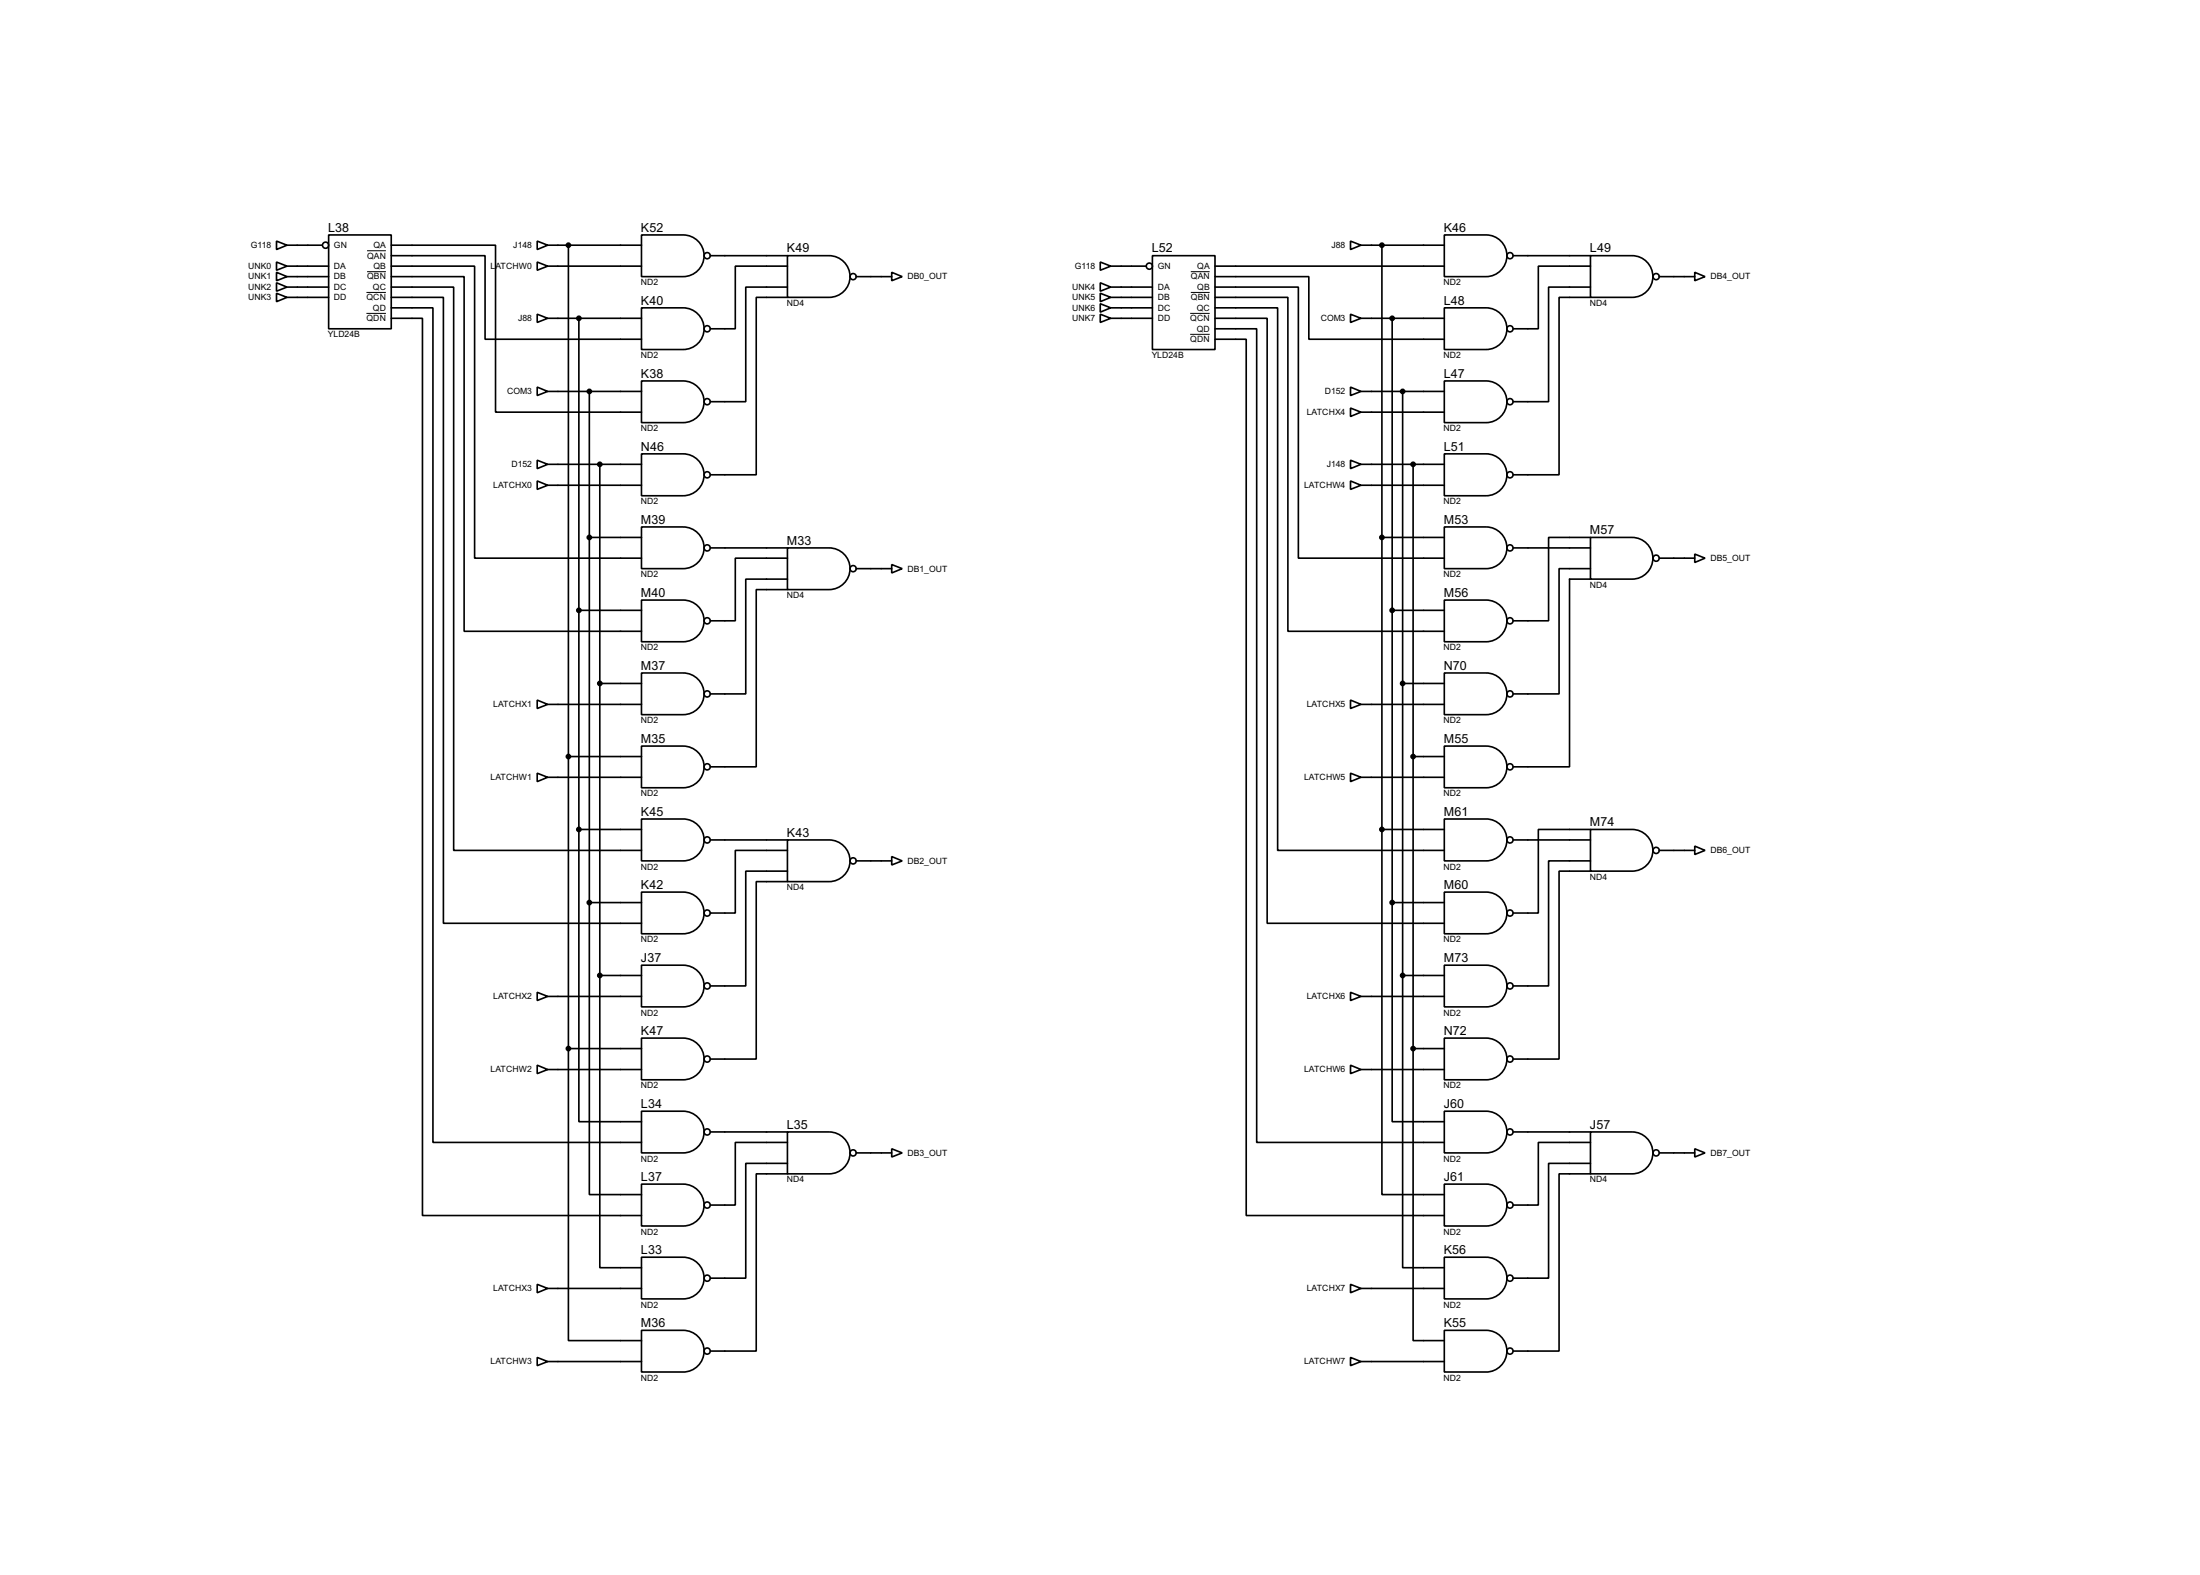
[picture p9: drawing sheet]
<svg xmlns="http://www.w3.org/2000/svg" width="536mm" height="383mm" viewBox="0 0 536 383" stroke-linecap="round" stroke-linejoin="round" font-family="sans-serif">
<g fill="none" stroke="#000" stroke-width=".4">
<path d="M67.4 58.7l2.5 1-2.5 1.1zM69.9 59.7h8.6M80.1 57.2h15.2v22.9h-15.2zM95.3 59.7h25.4v40.7h35.6M130.9 58.7l2.5 1-2.5 1.1zM133.4 59.7h22.9M138.5 59.7v195.6M156.3 57.2h10.1a5.1 5.1 0 0 1 5.1 5.1 5.1 5.1 0 0 1-5.1 5.1h-10.1zM329 58.7l2.5 1-2.5 1.1zM331.5 59.7h20.3M336.6 59.7v142.3M351.8 57.2h10.2a5.1 5.1 0 0 1 5.1 5.1 5.1 5.1 0 0 1-5.1 5.1h-10.2z"/>
<path d="M67.4 63.8l2.5 1-2.5 1zM67.4 66.3l2.5 1.1-2.5 1zM67.4 68.9l2.5 1-2.5 1zM67.4 71.4l2.5 1-2.5 1.1zM69.9 69.9h10.2M69.9 72.4h10.2M69.9 64.8h10.2M69.9 67.4h10.2M95.3 67.4h17.8v86.3h43.2M95.3 72.4h12.7v152.4h48.3M95.3 77.5h7.6v218.5h53.4M95.3 64.8h20.3v71.1h40.7"/>
<path d="M95.3 69.9h15.2v137.2h45.8M95.3 75h10.2v203.2h50.8M95.3 62.3h22.9v20.3h38.1M130.9 76.5l2.5 1-2.5 1zM130.9 63.8l2.5 1-2.5 1zM133.4 77.5h22.9M133.4 64.8h22.9M141 77.5v124.5M156.3 75h10.1a5.1 5.1 0 0 1 5.1 5 5.1 5.1 0 0 1-5.1 5.1h-10.1zM173 62.3h18.8M191.8 62.3h10.2a5.1 5.1 0 0 1 5.1 5 5.1 5.1 0 0 1-5.1 5.1h-10.2zM191.8 69.9h-10.1v27.9h-8.7"/>
<path d="M191.8 72.4h-7.6v43.2h-11.2M191.8 64.8h-12.7v15.3h-6.1M208.6 67.4h8.6M217.2 66.3l2.6 1.1-2.6 1zM268 68.9l2.6 1-2.6 1zM268 71.4l2.6 1-2.6 1.1zM268 74l2.6 1-2.6 1zM268 76.5l2.6 1-2.6 1zM268 63.8l2.6 1-2.6 1zM270.6 69.9h10.1M270.6 72.4h10.1M270.6 75h10.1"/>
<path d="M270.6 77.5h10.1M270.6 64.8h8.6M280.7 62.3h15.3v22.8h-15.3zM296 67.4h22.8v15.2h33M296 69.9h20.3v66h35.5M296 72.4h17.7v81.3h38.1M296 75h15.2v132.1h40.6M296 77.5h12.7v147.3h43.1M296 64.8h55.8M329 76.5l2.5 1-2.5 1zM331.5 77.5h20.3M339.1 77.5v142.3"/>
<path d="M351.8 75h10.2a5.1 5.1 0 0 1 5.1 5 5.1 5.1 0 0 1-5.1 5.1h-10.2zM368.6 62.3h18.8M387.4 62.3h10.2a5.1 5.1 0 0 1 5 5 5.1 5.1 0 0 1-5 5.1h-10.2zM387.4 64.8h-12.7v15.3h-6.1M387.4 72.4h-7.6v43.2h-11.2M387.4 69.9h-10.2v27.9h-8.6M404.2 67.4h8.6M412.8 66.3l2.5 1.1-2.5 1zM130.9 94.3l2.5 1-2.5 1zM133.4 95.3h22.9M143.6 95.3v124.5M156.3 92.8h10.1a5.1 5.1 0 0 1 5.1 5 5.1 5.1 0 0 1-5.1 5.1h-10.1z"/>
<path d="M296 82.6h7.6v213.4h48.2M296 80.1h10.1v198.1h45.7M329 94.3l2.5 1-2.5 1zM329 99.4l2.5 1-2.5 1zM331.5 95.3h20.3M341.7 95.3v142.2M351.8 92.8h10.2a5.1 5.1 0 0 1 5.1 5 5.1 5.1 0 0 1-5.1 5.1h-10.2zM130.9 117.1l2.5 1.1-2.5 1zM130.9 112.1l2.5 1-2.5 1zM133.4 118.2h22.9M133.4 113.1h22.9M146.1 113.1v124.4"/>
<path d="M156.3 110.5h10.1a5.1 5.1 0 0 1 5.1 5.1 5.1 5.1 0 0 1-5.1 5.1h-10.1zM329 112.1l2.5 1-2.5 1zM329 117.1l2.5 1.1-2.5 1zM331.5 118.2h20.3M331.5 100.4h20.3M331.5 113.1h20.3M344.2 113.1v142.2M351.8 110.5h10.2a5.1 5.1 0 0 1 5.1 5.1 5.1 5.1 0 0 1-5.1 5.1h-10.2zM143.6 130.9h12.7M156.3 128.3h10.1a5.1 5.1 0 0 1 5.1 5.1 5.1 5.1 0 0 1-5.1 5.1h-10.1zM173 133.4h18.8M191.8 133.4h10.2a5.1 5.1 0 0 1 5.1 5.1 5.1 5.1 0 0 1-5.1 5.1h-10.2z"/>
<path d="M191.8 135.9h-12.7v15.3h-6.1M208.6 138.5h8.6M217.2 137.5l2.6 1-2.6 1zM336.6 130.9h15.2M351.8 128.3h10.2a5.1 5.1 0 0 1 5.1 5.1 5.1 5.1 0 0 1-5.1 5.1h-10.2zM368.6 133.4h18.8M387.4 130.9h10.2a5.1 5.1 0 0 1 5 5 5.1 5.1 0 0 1-5 5.1h-10.2zM387.4 130.9h-10.2v20.3h-8.6M387.4 138.5h-7.6v30.5h-11.2M404.2 135.9h8.6M412.8 134.9l2.5 1-2.5 1.1zM141 148.6h15.3"/>
<path d="M156.3 146.1h10.1a5.1 5.1 0 0 1 5.1 5.1 5.1 5.1 0 0 1-5.1 5.1h-10.1zM191.8 141h-10.1v28h-8.7M191.8 143.6h-7.6v43.1h-11.2M339.1 148.6h12.7M351.8 146.1h10.2a5.1 5.1 0 0 1 5.1 5.1 5.1 5.1 0 0 1-5.1 5.1h-10.2zM387.4 141h-5.1v45.7h-13.7M130.9 170.5l2.5 1-2.5 1zM133.4 171.5h22.9M146.1 166.4h10.2M156.3 163.9h10.1a5.1 5.1 0 0 1 5.1 5 5.1 5.1 0 0 1-5.1 5.1h-10.1zM329 170.5l2.5 1-2.5 1zM331.5 171.5h20.3"/>
<path d="M341.7 166.4h10.1M351.8 163.9h10.2a5.1 5.1 0 0 1 5.1 5 5.1 5.1 0 0 1-5.1 5.1h-10.2zM130.9 188.3l2.5 1-2.5 1zM133.4 189.3h22.9M138.5 184.2h17.8M156.3 199.4h10.1a5.1 5.1 0 0 1 5.1 5.1 5.1 5.1 0 0 1-5.1 5.1h-10.1zM156.3 181.7h10.1a5.1 5.1 0 0 1 5.1 5 5.1 5.1 0 0 1-5.1 5.1h-10.1zM329 188.3l2.5 1-2.5 1zM331.5 189.3h20.3M344.2 184.2h7.6M351.8 199.4h10.2a5.1 5.1 0 0 1 5.1 5.1 5.1 5.1 0 0 1-5.1 5.1h-10.2zM351.8 181.7h10.2a5.1 5.1 0 0 1 5.1 5 5.1 5.1 0 0 1-5.1 5.1h-10.2z"/>
<path d="M141 202v71.1h15.3M141 202h15.3M143.6 219.8v71.1h12.7M143.6 219.8h12.7M156.3 217.2h10.1a5.1 5.1 0 0 1 5.1 5.1 5.1 5.1 0 0 1-5.1 5.1h-10.1zM173 204.5h18.8M191.8 204.5h10.2a5.1 5.1 0 0 1 5.1 5.1 5.1 5.1 0 0 1-5.1 5.1h-10.2zM191.8 207.1h-12.7v15.2h-6.1M191.8 212.1h-10.1v28h-8.7M191.8 214.7h-7.6v43.2h-11.2M208.6 209.6h8.6M217.2 208.6l2.6 1-2.6 1z"/>
<path d="M336.6 202v88.9h15.2M336.6 202h15.2M339.1 219.8v53.3h12.7M339.1 219.8h12.7M351.8 217.2h10.2a5.1 5.1 0 0 1 5.1 5.1 5.1 5.1 0 0 1-5.1 5.1h-10.2zM368.6 204.5h18.8M387.4 202h10.2a5.1 5.1 0 0 1 5 5 5.1 5.1 0 0 1-5 5.1h-10.2zM387.4 202h-12.7v20.3h-6.1M387.4 212.1h-7.6v45.8h-11.2M387.4 209.6h-10.2v30.5h-8.6M404.2 207.1h8.6M412.8 206l2.5 1.1-2.5 1z"/>
<path d="M146.1 237.5v71.2h10.2M146.1 237.5h10.2M156.3 235h10.1a5.1 5.1 0 0 1 5.1 5.1 5.1 5.1 0 0 1-5.1 5.1h-10.1zM341.7 237.5v71.2h10.1M341.7 237.5h10.1M351.8 235h10.2a5.1 5.1 0 0 1 5.1 5.1 5.1 5.1 0 0 1-5.1 5.1h-10.2zM130.9 241.6l2.5 1-2.5 1zM130.9 259.4l2.5 1-2.5 1zM133.4 242.6h22.9M138.5 255.3v71.1h17.8M138.5 255.3h17.8M156.3 252.8h10.1a5.1 5.1 0 0 1 5.1 5 5.1 5.1 0 0 1-5.1 5.1h-10.1z"/>
<path d="M329 259.4l2.5 1-2.5 1zM329 241.6l2.5 1-2.5 1zM331.5 242.6h20.3M344.2 255.3v71.1h7.6M344.2 255.3h7.6M351.8 252.8h10.2a5.1 5.1 0 0 1 5.1 5 5.1 5.1 0 0 1-5.1 5.1h-10.2zM133.4 260.4h22.9M156.3 270.6h10.1a5.1 5.1 0 0 1 5.1 5 5.1 5.1 0 0 1-5.1 5.1h-10.1zM173 275.6h18.8M191.8 275.6h10.2a5.1 5.1 0 0 1 5.1 5.1 5.1 5.1 0 0 1-5.1 5.1h-10.2zM191.8 278.2h-12.7v15.2h-6.1M217.2 279.7l2.6 1-2.6 1z"/>
<path d="M331.5 260.4h20.3M351.8 270.6h10.2a5.1 5.1 0 0 1 5.1 5 5.1 5.1 0 0 1-5.1 5.1h-10.2zM368.6 275.6h18.8M387.4 275.6h10.2a5.1 5.1 0 0 1 5 5.1 5.1 5.1 0 0 1-5 5.1h-10.2zM387.4 278.2h-12.7v15.2h-6.1M412.8 279.7l2.5 1-2.5 1zM156.3 288.3h10.1a5.1 5.1 0 0 1 5.1 5.1 5.1 5.1 0 0 1-5.1 5.1h-10.1zM191.8 283.3h-10.1v27.9h-8.7M191.8 285.8h-7.6v43.2h-11.2M208.6 280.7h8.6M351.8 288.3h10.2a5.1 5.1 0 0 1 5.1 5.1 5.1 5.1 0 0 1-5.1 5.1h-10.2zM387.4 283.3h-10.2v27.9h-8.6"/>
<path d="M387.4 285.8h-7.6v43.2h-11.2M404.2 280.7h8.6M130.9 312.7l2.5 1-2.5 1.1zM133.4 313.7h22.9M156.3 306.1h10.1a5.1 5.1 0 0 1 5.1 5.1 5.1 5.1 0 0 1-5.1 5.1h-10.1zM329 312.7l2.5 1-2.5 1.1zM331.5 313.7h20.3M351.8 306.1h10.2a5.1 5.1 0 0 1 5.1 5.1 5.1 5.1 0 0 1-5.1 5.1h-10.2zM130.9 330.5l2.5 1-2.5 1zM133.4 331.5h22.9M156.3 323.9h10.1a5.1 5.1 0 0 1 5.1 5.1 5.1 5.1 0 0 1-5.1 5.1h-10.1zM329 330.5l2.5 1-2.5 1z"/>
<path d="M331.5 331.5h20.3M351.8 323.9h10.2a5.1 5.1 0 0 1 5.1 5.1 5.1 5.1 0 0 1-5.1 5.1h-10.2z"/>
<circle cx="79.3" cy="59.7" r=".75"/>
<circle cx="172.2" cy="62.3" r=".75"/>
<circle cx="207.8" cy="67.4" r=".75"/>
<circle cx="279.9" cy="64.8" r=".75"/>
<circle cx="367.8" cy="62.3" r=".75"/>
<circle cx="403.4" cy="67.4" r=".75"/>
<circle cx="172.2" cy="80.1" r=".75"/>
<circle cx="172.2" cy="97.8" r=".75"/>
<circle cx="367.8" cy="80.1" r=".75"/>
<circle cx="367.8" cy="97.8" r=".75"/>
<circle cx="172.2" cy="115.6" r=".75"/>
<circle cx="367.8" cy="115.6" r=".75"/>
<circle cx="172.2" cy="133.4" r=".75"/>
<circle cx="207.8" cy="138.5" r=".75"/>
<circle cx="367.8" cy="133.4" r=".75"/>
<circle cx="403.4" cy="135.9" r=".75"/>
<circle cx="172.2" cy="151.2" r=".75"/>
<circle cx="367.8" cy="151.2" r=".75"/>
<circle cx="172.2" cy="169" r=".75"/>
<circle cx="367.8" cy="169" r=".75"/>
<circle cx="172.2" cy="186.7" r=".75"/>
<circle cx="367.8" cy="186.7" r=".75"/>
<circle cx="172.2" cy="204.5" r=".75"/>
<circle cx="207.8" cy="209.6" r=".75"/>
<circle cx="367.8" cy="204.5" r=".75"/>
<circle cx="403.4" cy="207.1" r=".75"/>
<circle cx="172.2" cy="222.3" r=".75"/>
<circle cx="367.8" cy="222.3" r=".75"/>
<circle cx="172.2" cy="240.1" r=".75"/>
<circle cx="172.2" cy="257.9" r=".75"/>
<circle cx="367.8" cy="240.1" r=".75"/>
<circle cx="367.8" cy="257.9" r=".75"/>
<circle cx="172.2" cy="275.6" r=".75"/>
<circle cx="367.8" cy="275.6" r=".75"/>
<circle cx="172.2" cy="293.4" r=".75"/>
<circle cx="207.8" cy="280.7" r=".75"/>
<circle cx="367.8" cy="293.4" r=".75"/>
<circle cx="403.4" cy="280.7" r=".75"/>
<circle cx="172.2" cy="311.2" r=".75"/>
<circle cx="367.8" cy="311.2" r=".75"/>
<circle cx="172.2" cy="329" r=".75"/>
<circle cx="367.8" cy="329" r=".75"/>
</g>
<path d="M89.3 71.2h4.7M89.3 76.3h4.7M89.4 66.2h4.6M89.4 61.1h4.6M289.9 76.3h4.8M290.1 66.2h4.6M290.1 71.2h4.6M289.9 81.4h4.8" fill="none" stroke="#000" stroke-width=".24"/>
<g fill="#000" stroke="#000" stroke-width=".4">
<circle cx="138.4" cy="59.7" r=".5"/>
<circle cx="336.6" cy="59.7" r=".5"/>
<circle cx="141" cy="77.5" r=".5"/>
<circle cx="339.1" cy="77.5" r=".5"/>
<circle cx="143.5" cy="95.3" r=".5"/>
<circle cx="341.6" cy="95.3" r=".5"/>
<circle cx="146.1" cy="113.1" r=".5"/>
<circle cx="344.2" cy="113.1" r=".5"/>
<circle cx="143.5" cy="130.9" r=".5"/>
<circle cx="336.6" cy="130.9" r=".5"/>
<circle cx="141" cy="148.6" r=".5"/>
<circle cx="339.1" cy="148.6" r=".5"/>
<circle cx="146.1" cy="166.4" r=".5"/>
<circle cx="341.6" cy="166.4" r=".5"/>
<circle cx="138.4" cy="184.2" r=".5"/>
<circle cx="344.2" cy="184.2" r=".5"/>
<circle cx="141" cy="202" r=".5"/>
<circle cx="143.5" cy="219.8" r=".5"/>
<circle cx="336.6" cy="202" r=".5"/>
<circle cx="339.1" cy="219.8" r=".5"/>
<circle cx="146.1" cy="237.5" r=".5"/>
<circle cx="341.6" cy="237.5" r=".5"/>
<circle cx="138.4" cy="255.3" r=".5"/>
<circle cx="344.2" cy="255.3" r=".5"/>
</g>
<g font-size="3.4">
<text x="79.9" y="56.4">L38</text>
<text x="156.1" y="56.4">K52</text>
<text x="351.7" y="56.4">K46</text>
<text x="191.7" y="61.4">K49</text>
<text x="280.6" y="61.4">L52</text>
<text x="387.3" y="61.4">L49</text>
<text x="156.1" y="74.1">K40</text>
<text x="351.7" y="74.1">L48</text>
<text x="156.1" y="92">K38</text>
<text x="351.7" y="92">L47</text>
<text x="156.1" y="109.7">N46</text>
<text x="351.7" y="109.7">L51</text>
<text x="156.1" y="127.5">M39</text>
<text x="351.7" y="127.5">M53</text>
<text x="387.3" y="130.1">M57</text>
<text x="191.7" y="132.6">M33</text>
<text x="156.1" y="145.3">M40</text>
<text x="351.7" y="145.3">M56</text>
<text x="156.1" y="163">M37</text>
<text x="351.7" y="163">N70</text>
<text x="156.1" y="180.9">M35</text>
<text x="351.7" y="180.9">M55</text>
<text x="156.1" y="198.6">K45</text>
<text x="191.7" y="203.7">K43</text>
<text x="351.7" y="198.6">M61</text>
<text x="387.3" y="201.2">M74</text>
<text x="156.1" y="216.4">K42</text>
<text x="351.7" y="216.4">M60</text>
<text x="156.1" y="234.2">J37</text>
<text x="351.7" y="234.2">M73</text>
<text x="156.1" y="252">K47</text>
<text x="351.7" y="252">N72</text>
<text x="156.1" y="269.8">L34</text>
<text x="351.7" y="269.8">J60</text>
<text x="191.7" y="274.8">L35</text>
<text x="387.3" y="274.8">J57</text>
<text x="156.1" y="287.5">L37</text>
<text x="351.7" y="287.5">J61</text>
<text x="156.1" y="305.3">L33</text>
<text x="351.7" y="305.3">K56</text>
<text x="156.1" y="323.1">M36</text>
<text x="351.7" y="323.1">K55</text>
</g>
<g font-size="2.4">
<text x="60.4" y="65.5">UNK0</text>
<text x="61.1" y="60.4">G118</text>
<text x="81.3" y="65.5">DA</text>
<text x="81.3" y="60.4">GN</text>
<text x="89.4" y="62.9">QAN</text>
<text x="91" y="60.4">QA</text>
<text x="91" y="65.5">QB</text>
<text x="119.5" y="65.5">LATCHW0</text>
<text x="125" y="60.4">J148</text>
<text x="261.8" y="65.5">G118</text>
<text x="282" y="65.5">GN</text>
<text x="291.6" y="65.5">QA</text>
<text x="324.3" y="60.4">J88</text>
<text x="60.4" y="68.1">UNK1</text>
<text x="60.4" y="70.6">UNK2</text>
<text x="81.3" y="68.1">DB</text>
<text x="81.3" y="70.6">DC</text>
<text x="89.4" y="68.1">QBN</text>
<text x="90.8" y="70.6">QC</text>
<text x="156.1" y="69.5">ND2</text>
<text x="221" y="68.1">DB0_OUT</text>
<text x="261.1" y="70.6">UNK4</text>
<text x="282" y="70.6">DA</text>
<text x="290.1" y="68.1">QAN</text>
<text x="291.6" y="70.6">QB</text>
<text x="351.6" y="69.5">ND2</text>
<text x="416.6" y="68.1">DB4_OUT</text>
<text x="60.4" y="73.1">UNK3</text>
<text x="81.3" y="73.1">DD</text>
<text x="89.3" y="73.1">QCN</text>
<text x="90.8" y="75.6">QD</text>
<text x="191.6" y="74.5">ND4</text>
<text x="261.1" y="73.1">UNK5</text>
<text x="261.1" y="75.6">UNK6</text>
<text x="282" y="73.1">DB</text>
<text x="282" y="75.6">DC</text>
<text x="290.1" y="73.1">QBN</text>
<text x="291.5" y="75.6">QC</text>
<text x="387.2" y="74.5">ND4</text>
<text x="79.9" y="82.2">YLD24B</text>
<text x="89.3" y="78.2">QDN</text>
<text x="126.2" y="78.2">J88</text>
<text x="261.1" y="78.2">UNK7</text>
<text x="282" y="78.2">DD</text>
<text x="289.9" y="78.2">QCN</text>
<text x="289.9" y="83.3">QDN</text>
<text x="291.5" y="80.8">QD</text>
<text x="321.7" y="78.2">COM3</text>
<text x="156.1" y="87.2">ND2</text>
<text x="280.5" y="87.2">YLD24B</text>
<text x="351.6" y="87.2">ND2</text>
<text x="123.5" y="96">COM3</text>
<text x="322.7" y="96">D152</text>
<text x="318.3" y="101">LATCHX4</text>
<text x="156.1" y="105">ND2</text>
<text x="351.6" y="105">ND2</text>
<text x="124.6" y="113.7">D152</text>
<text x="323.2" y="113.7">J148</text>
<text x="120.1" y="118.9">LATCHX0</text>
<text x="317.6" y="118.9">LATCHW4</text>
<text x="156.1" y="122.8">ND2</text>
<text x="351.6" y="122.8">ND2</text>
<text x="416.6" y="136.6">DB5_OUT</text>
<text x="156.1" y="140.5">ND2</text>
<text x="221" y="139.2">DB1_OUT</text>
<text x="351.6" y="140.5">ND2</text>
<text x="387.2" y="143.1">ND4</text>
<text x="191.6" y="145.7">ND4</text>
<text x="156.1" y="158.4">ND2</text>
<text x="351.6" y="158.4">ND2</text>
<text x="120.1" y="172.2">LATCHX1</text>
<text x="318.3" y="172.2">LATCHX5</text>
<text x="156.1" y="176.1">ND2</text>
<text x="351.6" y="176.1">ND2</text>
<text x="119.5" y="190">LATCHW1</text>
<text x="317.6" y="190">LATCHW5</text>
<text x="156.1" y="193.9">ND2</text>
<text x="351.6" y="193.9">ND2</text>
<text x="416.6" y="207.8">DB6_OUT</text>
<text x="156.1" y="211.7">ND2</text>
<text x="221" y="210.3">DB2_OUT</text>
<text x="351.6" y="211.7">ND2</text>
<text x="387.2" y="214.2">ND4</text>
<text x="191.6" y="216.8">ND4</text>
<text x="156.1" y="229.5">ND2</text>
<text x="351.6" y="229.5">ND2</text>
<text x="120.1" y="243.3">LATCHX2</text>
<text x="318.3" y="243.3">LATCHX6</text>
<text x="156.1" y="247.3">ND2</text>
<text x="351.6" y="247.3">ND2</text>
<text x="119.5" y="261.1">LATCHW2</text>
<text x="317.6" y="261.1">LATCHW6</text>
<text x="156.1" y="265">ND2</text>
<text x="351.6" y="265">ND2</text>
<text x="221" y="281.4">DB3_OUT</text>
<text x="416.6" y="281.4">DB7_OUT</text>
<text x="156.1" y="282.8">ND2</text>
<text x="191.6" y="287.9">ND4</text>
<text x="351.6" y="282.8">ND2</text>
<text x="387.2" y="287.9">ND4</text>
<text x="156.1" y="300.6">ND2</text>
<text x="351.6" y="300.6">ND2</text>
<text x="120.1" y="314.4">LATCHX3</text>
<text x="318.3" y="314.4">LATCHX7</text>
<text x="156.1" y="318.4">ND2</text>
<text x="351.6" y="318.4">ND2</text>
<text x="119.5" y="332.2">LATCHW3</text>
<text x="317.6" y="332.2">LATCHW7</text>
<text x="156.1" y="336.2">ND2</text>
<text x="351.6" y="336.2">ND2</text>
</g>
</svg>
